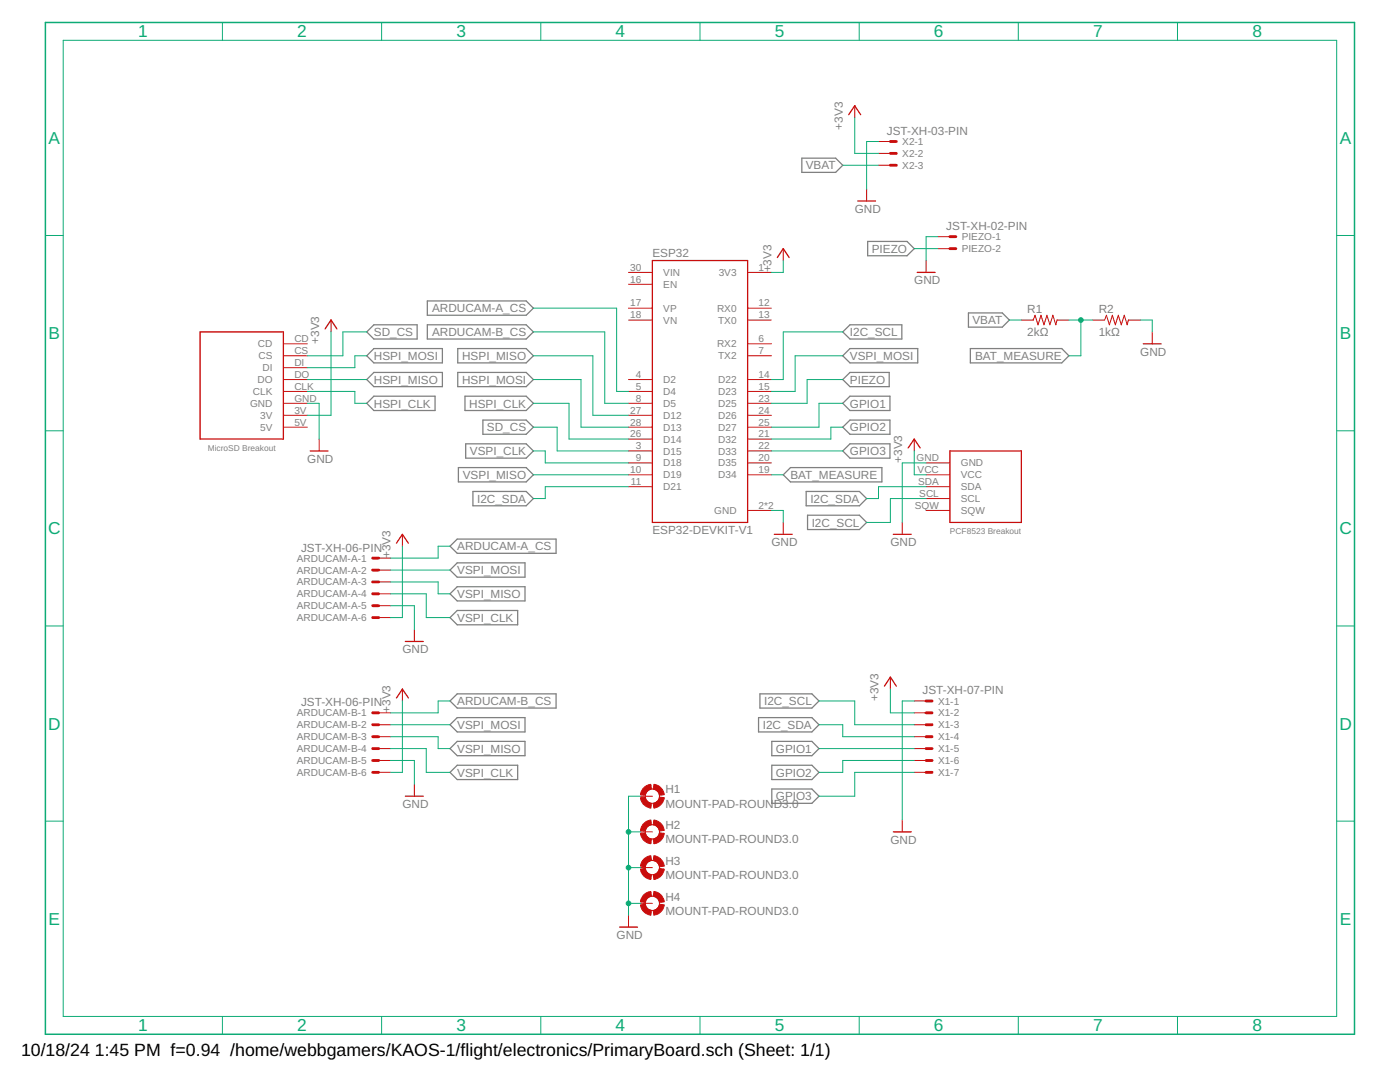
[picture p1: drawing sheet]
<svg xmlns="http://www.w3.org/2000/svg" width="279mm" height="216mm" viewBox="0 0 279 216" stroke-linecap="round" stroke-linejoin="round" font-family="sans-serif">
<g fill="none" stroke="#808080" stroke-width=".25">
<path d="M160 31.6h6.8l1.4 1.4-1.4 1.4h-6.8zM173.2 48.2h7.8l1.5 1.4-1.5 1.4h-7.8zM73.2 75.7l1.4-1.4h13.7v2.9h-13.7zM74.6 69.6h13.7v2.8h-13.7l-1.4-1.4zM74.6 64.8h8.6v2.8h-8.6l-1.4-1.4zM74.6 79.1h12.2v2.8h-12.2l-1.4-1.4zM85.3 64.8h19.7l1.4 1.4-1.4 1.4h-19.7zM85.3 60h19.7l1.4 1.5-1.4 1.4h-19.7zM91.4 69.6h13.6l1.4 1.4-1.4 1.4h-13.6zM91.4 74.3h13.6l1.4 1.4-1.4 1.5h-13.6zM92.8 79.1h12.2l1.4 1.4-1.4 1.4h-12.2zM168.2 75.7l1.4-1.4h7.9v2.9h-7.9z"/>
<path d="M168.2 66.2l1.4-1.4h10.4v2.8h-10.4zM169.6 69.6h13.6v2.8h-13.6l-1.4-1.4zM193.3 62.4h6.7l1.4 1.5-1.4 1.4h-6.7zM193.7 69.6h18.2l1.4 1.4-1.4 1.4h-18.2zM91.5 93.3h13.5l1.4 1.4-1.4 1.5h-13.5zM92.9 88.6h12.1l1.4 1.4-1.4 1.4h-12.1zM94.4 98.1h10.6l1.4 1.4-1.4 1.4h-10.6zM96.4 83.8h8.6l1.4 1.4-1.4 1.5h-8.6zM156.3 94.7l1.5-1.4h18.2v2.9h-18.2zM160.9 98.1h10.6l1.5 1.4-1.5 1.4h-10.6zM168.2 90l1.4-1.4h8v2.8h-8zM168.2 80.5l1.4-1.4h8v2.8h-8z"/>
<path d="M168.2 85.2l1.4-1.4h8v2.9h-8zM89.8 118.5l1.4-1.4h13.6v2.8h-13.6zM89.8 113.7l1.4-1.4h13.6v2.9h-13.6zM89.8 109l1.4-1.4h19.8v2.8h-19.8zM161.2 102.8h10.3l1.5 1.4-1.5 1.5h-10.3zM89.8 139.9l1.4-1.4h19.8v2.8h-19.8zM89.8 123.2l1.4-1.4h12.1v2.9h-12.1zM151.7 138.5h10.3l1.4 1.4-1.4 1.4h-10.3zM89.8 144.6l1.4-1.4h13.6v2.8h-13.6zM89.8 154.1l1.4-1.4h12.1v2.9h-12.1zM91.2 147.9h13.6v2.9h-13.6l-1.4-1.4zM151.4 143.2h10.6l1.4 1.4-1.4 1.4h-10.6z"/>
<path d="M154 157.4h8l1.4 1.5-1.4 1.4h-8zM154 147.9h8l1.4 1.5-1.4 1.4h-8zM154 152.7h8l1.4 1.4-1.4 1.5h-8z"/>
</g>
<g fill="none" stroke="#c90d0c" stroke-width=".25">
<path d="M169.4 22.9l1.2-1.8 1.2 1.8M130.2 52h19v52.2h-19zM155.1 51.4l1.2-1.8 1.2 1.8M171.2 40.1h3.5M183 54.4h3.6M39.9 66.2h16.7v21.4h-16.7zM64.9 65.6l1.2-1.7 1.1 1.7M228.2 68.6h3.5M61.9 90h3.6M181.3 89.4l1.2-1.8 1.1 1.8M189.6 90h14.2v14.2h-14.2zM79.1 108.4l1.2-1.8 1.2 1.8"/>
<path d="M154.5 106.6h3.6M178.3 106.6h3.6M79.1 139.3l1.2-1.8 1.2 1.8M80.9 128h3.6M176.5 136.9l1.2-1.8 1.2 1.8M80.9 158.9h3.6M178.3 166h3.6M123.7 185h3.5"/>
</g>
<g fill="none" stroke="#c90d0c" stroke-width=".2">
<path d="M170.6 21.1v2.4M173 37.7v2.4M175.3 28.2h2.4M175.3 30.6h2.4M175.3 33h2.4M125.4 56.7h4.8M125.4 54.4h4.8M149.2 54.4h4.7M156.3 49.6v2.4M184.8 52v2.4M187.2 49.6h2.4M187.2 47.2h2.4"/>
<path d="M56.6 78.1h4.7M56.6 75.7h4.7M56.6 71h4.7M56.6 68.6h4.7M56.6 73.4h4.7M66.1 63.9v2.3M125.4 61.5h4.8M125.4 63.9h4.8M125.4 78.1h4.8M125.4 75.7h4.8M149.2 61.5h4.7M149.2 63.9h4.7"/>
<path d="M149.2 78.1h4.7M149.2 75.7h4.7M149.2 71h4.7M149.2 68.6h4.7M203.8 63.9h2.4l.4-1 .6 1.9 .6-1.9 .5 1.9 .6-1.9 .6 1.9 .6-1.9 .6 1.9 .2-.9h2.4M218.1 63.9h2.4l.3-1 .6 1.9 .6-1.9 .6 1.9 .6-1.9 .6 1.9 .6-1.9 .6 1.9 .2-.9h2.4M230 66.2v2.4M56.6 80.5h4.7M56.6 82.9h4.7M56.6 85.2h4.7M63.7 87.6v2.4M125.4 94.7h4.8"/>
<path d="M125.4 92.4h4.8M125.4 87.6h4.8M125.4 90h4.8M125.4 80.5h4.8M125.4 82.9h4.8M125.4 85.2h4.8M125.4 97.1h4.8M149.2 94.7h4.7M149.2 92.4h4.7M149.2 87.6h4.7M149.2 90h4.7M149.2 80.5h4.7"/>
<path d="M149.2 82.9h4.7M149.2 85.2h4.7M182.5 87.6v2.4M184.8 94.7h4.8M184.8 92.4h4.8M184.8 97.1h4.8M184.8 99.5h4.8M75.6 111.4h2.3M75.6 113.7h2.3M75.6 116.1h2.3M75.6 118.5h2.3M80.3 106.6v2.4"/>
<path d="M149.2 101.9h4.7M156.3 104.2v2.4M180.1 104.2v2.4M184.8 101.9h4.8M75.6 120.9h2.3M75.6 123.2h2.3M80.3 137.5v2.4M82.7 125.6v2.4M177.7 135.1v2.4M182.5 139.9h2.3M75.6 142.2h2.3M75.6 144.6h2.3"/>
<path d="M75.6 147h2.3M75.6 149.4h2.3M75.6 151.7h2.3M75.6 154.1h2.3M82.7 156.5v2.4M127.8 158.9h2.4M182.5 142.2h2.3M182.5 144.6h2.3M182.5 147h2.3M182.5 149.4h2.3M182.5 151.7h2.3M182.5 154.1h2.3"/>
<path d="M127.8 166h2.4M127.8 173.1h2.4M180.1 163.6v2.4M125.4 182.6v2.4M127.8 180.3h2.4"/>
<circle cx="130.2" cy="158.9" r="1.42"/>
<circle cx="130.2" cy="166" r="1.42"/>
<circle cx="130.2" cy="173.1" r="1.42"/>
<circle cx="130.2" cy="180.3" r="1.42"/>
</g>
<g fill="none" stroke="#c90d0c" stroke-width=".57">
<path d="M177.7 28.2h1.2M177.7 30.6h1.2M177.7 33h1.2M189.6 49.6h1.2M189.6 47.2h1.2M74.4 111.4h1.2M74.4 113.7h1.2M74.4 116.1h1.2M74.4 118.5h1.2M74.4 120.9h1.2M74.4 123.2h1.2M184.8 139.9h1.2"/>
<path d="M74.4 142.2h1.2M74.4 144.6h1.2M74.4 147h1.2M74.4 149.4h1.2M74.4 151.7h1.2M74.4 154.1h1.2M184.8 142.2h1.2M184.8 144.6h1.2M184.8 147h1.2M184.8 149.4h1.2M184.8 151.7h1.2M184.8 154.1h1.2"/>
</g>
<g fill="#c90d0c" stroke="#c90d0c" stroke-width=".2">
<path d="M130.5 156.5a2.33 2.33 0 0 1 2.1 2.1l-1 .1-.4-.8-.8-.5z" fill-rule="evenodd"/>
<path d="M128.4 157.3l.6-.5 .9-.3 .1 .9-.8 .5-.4 .8-1-.1 .2-.6z" fill-rule="evenodd"/>
<path d="M127.8 159.2l1-.2 .4 .9 .8 .4-.1 .9a2.39 2.39 0 0 1-2.1-2z" fill-rule="evenodd"/>
<path d="M130.4 160.3l.8-.4 .4-.9 1 .2a2.39 2.39 0 0 1-2.1 2z" fill-rule="evenodd"/>
<path d="M130.5 163.6a2.39 2.39 0 0 1 2.1 2.1l-1 .1-.4-.8-.8-.4z" fill-rule="evenodd"/>
<path d="M128.4 164.4l.6-.5 .9-.3 .1 1-.8 .4-.4 .8-1-.1 .2-.6z" fill-rule="evenodd"/>
<path d="M127.8 166.3l1-.1 .4 .8 .8 .4-.1 1a2.33 2.33 0 0 1-2.1-2.1z" fill-rule="evenodd"/>
<path d="M130.4 167.4l.8-.4 .4-.8 1 .1a2.34 2.34 0 0 1-2.1 2.1z" fill-rule="evenodd"/>
<path d="M130.5 170.8a2.33 2.33 0 0 1 2.1 2l-1 .2-.4-.9-.8-.4z" fill-rule="evenodd"/>
<path d="M128.4 171.6l.6-.5 .9-.3 .1 .9-.8 .4-.4 .9-1-.2 .2-.5z" fill-rule="evenodd"/>
<path d="M127.8 173.4l1-.1 .4 .8 .8 .4-.1 1a2.39 2.39 0 0 1-2.1-2.1z" fill-rule="evenodd"/>
<path d="M130.4 174.5l.8-.4 .4-.8 1 .1a2.39 2.39 0 0 1-2.1 2.1z" fill-rule="evenodd"/>
<path d="M130.5 177.9a2.33 2.33 0 0 1 2.1 2.1l-1 .1-.4-.9-.8-.4z" fill-rule="evenodd"/>
<path d="M128.4 178.7l.6-.5 .9-.3 .1 .9-.8 .4-.4 .9-1-.1 .2-.6z" fill-rule="evenodd"/>
<path d="M127.8 180.6l1-.2 .4 .9 .8 .4-.1 .9a2.39 2.39 0 0 1-2.1-2z" fill-rule="evenodd"/>
<path d="M130.4 181.7l.8-.4 .4-.9 1 .2a2.39 2.39 0 0 1-2.1 2z" fill-rule="evenodd"/>
</g>
<path d="M9.1 4.5h261.2v201.9h-261.2z" fill="none" stroke="#0dab76" stroke-width=".3"/>
<g fill="none" stroke="#0dab76" stroke-width=".2">
<path d="M12.6 8h254.2v194.8h-254.2zM44.4 4.5v3.5M76.2 4.5v3.5M107.9 4.5v3.5M139.7 4.5v3.5M171.5 4.5v3.5M203.2 4.5v3.5M235 4.5v3.5M168.2 33h7.1M170.6 23.5v7.1h4.7M175.3 28.2h-2.3v9.5M9.1 47h3.5"/>
<path d="M156.3 52v2.4h-2.4M182.5 49.6h4.7M187.2 47.2h-2.4v4.8M266.8 47h3.5M61.3 78.1h9.5v2.4h2.4M61.3 75.7h11.9M66.1 66.2v16.7h-4.8M73.2 66.2h-4.8v4.8h-7.1M73.2 71h-2.4v2.4h-9.5M106.4 66.2h14.3v14.3h4.7M106.4 71h11.9v11.9h7.1M106.4 75.7h9.6v9.5h9.4"/>
<path d="M106.4 61.5h16.7v16.6h2.3M168.2 66.2h-11.9v9.5h-2.4M168.2 75.7h-7.1v4.8h-7.2M168.2 71h-9.5v7.1h-4.8M201.4 63.9h2.4M213.3 63.9h4.8M215.7 63.9v7.1h-2.4M227.6 63.9h2.4v2.3M9.1 86h3.5M61.3 80.5h2.4v7.1M106.4 90h2.4v2.4h16.6M106.4 80.5h7.2v7.1h11.8"/>
<path d="M106.4 94.7h19M106.4 85.2h4.8v4.8h14.2M125.4 97.1h-16.6v2.4h-2.4M153.9 94.7h2.4M153.9 90h14.3M168.2 80.5h-4.8v4.7h-9.5M168.2 85.2h-2.4v2.4h-11.9M182.5 90v4.7h2.3M184.8 92.4h-4.7v11.8M184.8 99.5h-7.1v4.7h-4.7M184.8 97.1h-9.5v2.4h-2.3M266.8 86h3.5"/>
<path d="M77.9 118.5h7.2v4.7h4.7M77.9 116.1h9.5v2.4h2.4M77.9 113.7h11.9M80.3 109v14.2h-2.4M89.8 109h-2.4v2.4h-9.5M153.9 101.9h2.4v2.3M9.1 124.9h3.5M77.9 120.9h4.8v4.7M80.3 139.9v14.2h-2.4M89.8 139.9h-2.4v2.3h-9.5M163.4 139.9h7.2v4.7h11.9M177.7 137.5v4.7h4.8"/>
<path d="M182.5 139.9h-2.4v23.7M266.8 124.9h3.5M77.9 151.7h4.8v4.8M77.9 149.4h7.2v4.7h4.7M77.9 144.6h11.9M77.9 147h9.5v2.4h2.4M127.8 158.9h-2.4v23.7M163.4 144.6h4.8v2.4h14.3M163.4 149.4h19.1M182.5 151.7h-14.3v2.4h-4.8M182.5 154.1h-11.9v4.8h-7.2M9.1 163.9h3.5"/>
<path d="M125.4 173.1h2.4M125.4 166h2.4M266.8 163.9h3.5M125.4 180.3h2.4M44.4 202.8v3.6M76.2 202.8v3.6M107.9 202.8v3.6M139.7 202.8v3.6M171.5 202.8v3.6M203.2 202.8v3.6M235 202.8v3.6"/>
</g>
<g fill="#0dab76" stroke="#0dab76" stroke-width=".2">
<circle cx="125.4" cy="180.3" r=".47"/>
<circle cx="125.4" cy="173.1" r=".47"/>
<circle cx="125.4" cy="166" r=".47"/>
<circle cx="215.7" cy="63.9" r=".47"/>
</g>
<g font-size="3.5" fill="#0dab76">
<text x="27.6" y="7.5">1</text>
<text x="59.3" y="7.5">2</text>
<text x="91.1" y="7.5">3</text>
<text x="122.9" y="7.5">4</text>
<text x="154.6" y="7.5">5</text>
<text x="186.4" y="7.5">6</text>
<text x="218.2" y="7.5">7</text>
<text x="249.9" y="7.5">8</text>
<text x="9.7" y="28.7">A</text>
<text x="267.4" y="28.7">A</text>
<text x="9.7" y="67.7">B</text>
<text x="267.4" y="67.7">B</text>
<text x="9.6" y="106.6">C</text>
<text x="267.3" y="106.6">C</text>
<text x="9.6" y="145.6">D</text>
<text x="267.3" y="145.6">D</text>
<text x="9.7" y="184.5">E</text>
<text x="267.4" y="184.5">E</text>
<text x="27.6" y="205.8">1</text>
<text x="59.3" y="205.8">2</text>
<text x="91.1" y="205.8">3</text>
<text x="122.9" y="205.8">4</text>
<text x="154.6" y="205.8">5</text>
<text x="186.4" y="205.8">6</text>
<text x="218.2" y="205.8">7</text>
<text x="249.9" y="205.8">8</text>
</g>
<g font-size="3.5">
<text x="4.2" y="210.7">10/18/24</text>
<text x="18.9" y="210.7">1:45 PM f=0.94 /home/webbgamers/KAOS-1/flight/electronics/PrimaryBoard.sch (Sheet: 1/1)</text>
</g>
<g font-size="2.3" fill="#808080">
<text x="168.2" y="25.9" transform="rotate(-90 168.2 25.9)">+3V3</text>
<text x="177" y="26.9">JST-XH-03-PIN</text>
<text x="160.8" y="33.8">VBAT</text>
<text x="170.6" y="42.5">GND</text>
<text x="188.9" y="45.9">JST-XH-02-PIN</text>
<text x="130.2" y="51.3">ESP32</text>
<text x="174" y="50.4">PIEZO</text>
<text x="153.9" y="54.4" transform="rotate(-90 153.9 54.4)">+3V3</text>
<text x="182.4" y="56.7">GND</text>
<text x="86.2" y="62.3">ARDUCAM-A_CS</text>
<text x="194.1" y="64.7">VBAT</text>
<text x="205" y="62.5">R1</text>
<text x="219.3" y="62.5">R2</text>
<text x="63.7" y="68.6" transform="rotate(-90 63.7 68.6)">+3V3</text>
<text x="74.6" y="71.8">HSPI_MOSI</text>
<text x="74.6" y="67.1">SD_CS</text>
<text x="86.2" y="67.1">ARDUCAM-B_CS</text>
<text x="92.2" y="71.8">HSPI_MISO</text>
<text x="169.6" y="67.1">I2C_SCL</text>
<text x="169.6" y="71.8">VSPI_MOSI</text>
<text x="194.6" y="71.8">BAT_MEASURE</text>
<text x="205" y="66.9">2kΩ</text>
<text x="219.3" y="66.9">1kΩ</text>
<text x="227.6" y="71">GND</text>
<text x="74.6" y="76.6">HSPI_MISO</text>
<text x="92.2" y="76.6">HSPI_MOSI</text>
<text x="169.6" y="76.6">PIEZO</text>
<text x="74.6" y="81.3">HSPI_CLK</text>
<text x="93.7" y="81.3">HSPI_CLK</text>
<text x="169.6" y="81.3">GPIO1</text>
<text x="97.2" y="86.1">SD_CS</text>
<text x="169.6" y="86.1">GPIO2</text>
<text x="61.3" y="92.4">GND</text>
<text x="92.4" y="95.6">VSPI_MISO</text>
<text x="93.8" y="90.8">VSPI_CLK</text>
<text x="157.7" y="95.6">BAT_MEASURE</text>
<text x="169.6" y="90.8">GPIO3</text>
<text x="180.1" y="92.4" transform="rotate(-90 180.1 92.4)">+3V3</text>
<text x="95.2" y="100.3">I2C_SDA</text>
<text x="161.7" y="100.3">I2C_SDA</text>
<text x="130.2" y="106.6">ESP32-DEVKIT-V1</text>
<text x="162" y="105.1">I2C_SCL</text>
<text x="60.1" y="110.1">JST-XH-06-PIN</text>
<text x="77.9" y="111.4" transform="rotate(-90 77.9 111.4)">+3V3</text>
<text x="91.2" y="109.8">ARDUCAM-A_CS</text>
<text x="153.9" y="109">GND</text>
<text x="177.7" y="109">GND</text>
<text x="91.2" y="119.3">VSPI_MISO</text>
<text x="91.2" y="114.6">VSPI_MOSI</text>
<text x="91.2" y="124.1">VSPI_CLK</text>
<text x="80.3" y="130.4">GND</text>
<text x="60.1" y="140.9">JST-XH-06-PIN</text>
<text x="77.9" y="142.2" transform="rotate(-90 77.9 142.2)">+3V3</text>
<text x="91.2" y="140.7">ARDUCAM-B_CS</text>
<text x="152.5" y="140.7">I2C_SCL</text>
<text x="175.3" y="139.9" transform="rotate(-90 175.3 139.9)">+3V3</text>
<text x="184.1" y="138.6">JST-XH-07-PIN</text>
<text x="91.2" y="145.4">VSPI_MOSI</text>
<text x="152.2" y="145.4">I2C_SDA</text>
<text x="91.2" y="155">VSPI_CLK</text>
<text x="91.2" y="150.2">VSPI_MISO</text>
<text x="154.8" y="155">GPIO2</text>
<text x="154.8" y="150.2">GPIO1</text>
<text x="80.3" y="161.2">GND</text>
<text x="132.8" y="161.2">MOUNT-PAD-ROUND3.0</text>
<text x="132.8" y="158.3">H1</text>
<text x="154.8" y="159.7">GPIO3</text>
<text x="132.8" y="165.4">H2</text>
<text x="132.8" y="168.3">MOUNT-PAD-ROUND3.0</text>
<text x="132.8" y="172.6">H3</text>
<text x="177.7" y="168.4">GND</text>
<text x="132.8" y="175.4">MOUNT-PAD-ROUND3.0</text>
<text x="132.8" y="179.7">H4</text>
<text x="132.8" y="182.6">MOUNT-PAD-ROUND3.0</text>
<text x="123.1" y="187.4">GND</text>
</g>
<g font-size="2" fill="#808080">
<text x="180.1" y="28.9">X2-1</text>
<text x="180.1" y="31.3">X2-2</text>
<text x="180.1" y="33.7">X2-3</text>
<text x="191.9" y="47.9">PIEZO-1</text>
<text x="191.9" y="50.3">PIEZO-2</text>
<text x="125.8" y="56.4">16</text>
<text x="125.8" y="54">30</text>
<text x="132.4" y="57.4">EN</text>
<text x="132.4" y="55.1">VIN</text>
<text x="143.4" y="55.1">3V3</text>
<text x="151.4" y="54">1</text>
<text x="125.8" y="61.2">17</text>
<text x="125.8" y="63.5">18</text>
<text x="132.4" y="62.2">VP</text>
<text x="132.4" y="64.6">VN</text>
<text x="143.1" y="62.2">RX0</text>
<text x="143.3" y="64.6">TX0</text>
<text x="151.4" y="63.5">13</text>
<text x="151.4" y="61.2">12</text>
<text x="51.5" y="69.3">CD</text>
<text x="51.6" y="71.7">CS</text>
<text x="58.7" y="68.3">CD</text>
<text x="58.7" y="70.7">CS</text>
<text x="143.1" y="69.3">RX2</text>
<text x="143.3" y="71.7">TX2</text>
<text x="151.4" y="70.7">7</text>
<text x="151.4" y="68.3">6</text>
<text x="51.4" y="76.4">DO</text>
<text x="52.4" y="74.1">DI</text>
<text x="58.7" y="73">DI</text>
<text x="58.7" y="75.4">DO</text>
<text x="58.7" y="77.8">CLK</text>
<text x="126.9" y="77.8">5</text>
<text x="126.9" y="75.4">4</text>
<text x="132.4" y="76.4">D2</text>
<text x="143.3" y="76.4">D22</text>
<text x="151.4" y="77.8">15</text>
<text x="151.4" y="75.4">14</text>
<text x="49.9" y="81.2">GND</text>
<text x="50.5" y="78.8">CLK</text>
<text x="51.9" y="83.6">3V</text>
<text x="58.7" y="80.2">GND</text>
<text x="58.7" y="82.5">3V</text>
<text x="125.8" y="82.5">27</text>
<text x="126.9" y="80.2">8</text>
<text x="132.4" y="83.6">D12</text>
<text x="132.4" y="81.2">D5</text>
<text x="132.4" y="78.8">D4</text>
<text x="143.3" y="81.2">D25</text>
<text x="143.3" y="83.6">D26</text>
<text x="143.3" y="78.8">D23</text>
<text x="151.4" y="80.2">23</text>
<text x="151.4" y="82.5">24</text>
<text x="51.9" y="85.9">5V</text>
<text x="58.7" y="84.9">5V</text>
<text x="125.8" y="87.3">26</text>
<text x="125.8" y="84.9">28</text>
<text x="126.9" y="89.7">3</text>
<text x="132.4" y="88.3">D14</text>
<text x="132.4" y="85.9">D13</text>
<text x="143.3" y="88.3">D32</text>
<text x="143.3" y="85.9">D27</text>
<text x="151.4" y="87.3">21</text>
<text x="151.4" y="89.7">22</text>
<text x="151.4" y="84.9">25</text>
<text x="125.8" y="94.4">10</text>
<text x="126.9" y="92">9</text>
<text x="132.4" y="95.4">D19</text>
<text x="132.4" y="93.1">D18</text>
<text x="132.4" y="90.7">D15</text>
<text x="143.3" y="95.4">D34</text>
<text x="143.3" y="93.1">D35</text>
<text x="143.3" y="90.7">D33</text>
<text x="151.4" y="94.4">19</text>
<text x="151.4" y="92">20</text>
<text x="182.9" y="92">GND</text>
<text x="183.1" y="94.4">VCC</text>
<text x="191.8" y="93.1">GND</text>
<text x="191.8" y="95.4">VCC</text>
<text x="125.9" y="96.8">11</text>
<text x="132.4" y="97.8">D21</text>
<text x="151.4" y="101.5">2*2</text>
<text x="182.6" y="101.5">SQW</text>
<text x="183.3" y="96.8">SDA</text>
<text x="183.5" y="99.2">SCL</text>
<text x="191.8" y="97.8">SDA</text>
<text x="191.8" y="100.2">SCL</text>
<text x="142.5" y="102.6">GND</text>
<text x="191.8" y="102.6">SQW</text>
<text x="59.2" y="112.1">ARDUCAM-A-1</text>
<text x="59.2" y="114.5">ARDUCAM-A-2</text>
<text x="59.2" y="116.8">ARDUCAM-A-3</text>
<text x="59.2" y="119.2">ARDUCAM-A-4</text>
<text x="59.2" y="121.6">ARDUCAM-A-5</text>
<text x="59.2" y="124">ARDUCAM-A-6</text>
<text x="59.2" y="143">ARDUCAM-B-1</text>
<text x="187.2" y="140.6">X1-1</text>
<text x="187.2" y="143">X1-2</text>
<text x="59.2" y="145.3">ARDUCAM-B-2</text>
<text x="59.2" y="147.7">ARDUCAM-B-3</text>
<text x="187.2" y="145.3">X1-3</text>
<text x="187.2" y="147.7">X1-4</text>
<text x="59.2" y="150.1">ARDUCAM-B-4</text>
<text x="59.2" y="152.5">ARDUCAM-B-5</text>
<text x="59.2" y="154.8">ARDUCAM-B-6</text>
<text x="187.2" y="150.1">X1-5</text>
<text x="187.2" y="152.5">X1-6</text>
<text x="187.2" y="154.8">X1-7</text>
</g>
<g font-size="1.7" fill="#808080">
<text x="41.5" y="90">MicroSD Breakout</text>
<text x="189.6" y="106.6">PCF8523 Breakout</text>
</g>
</svg>
